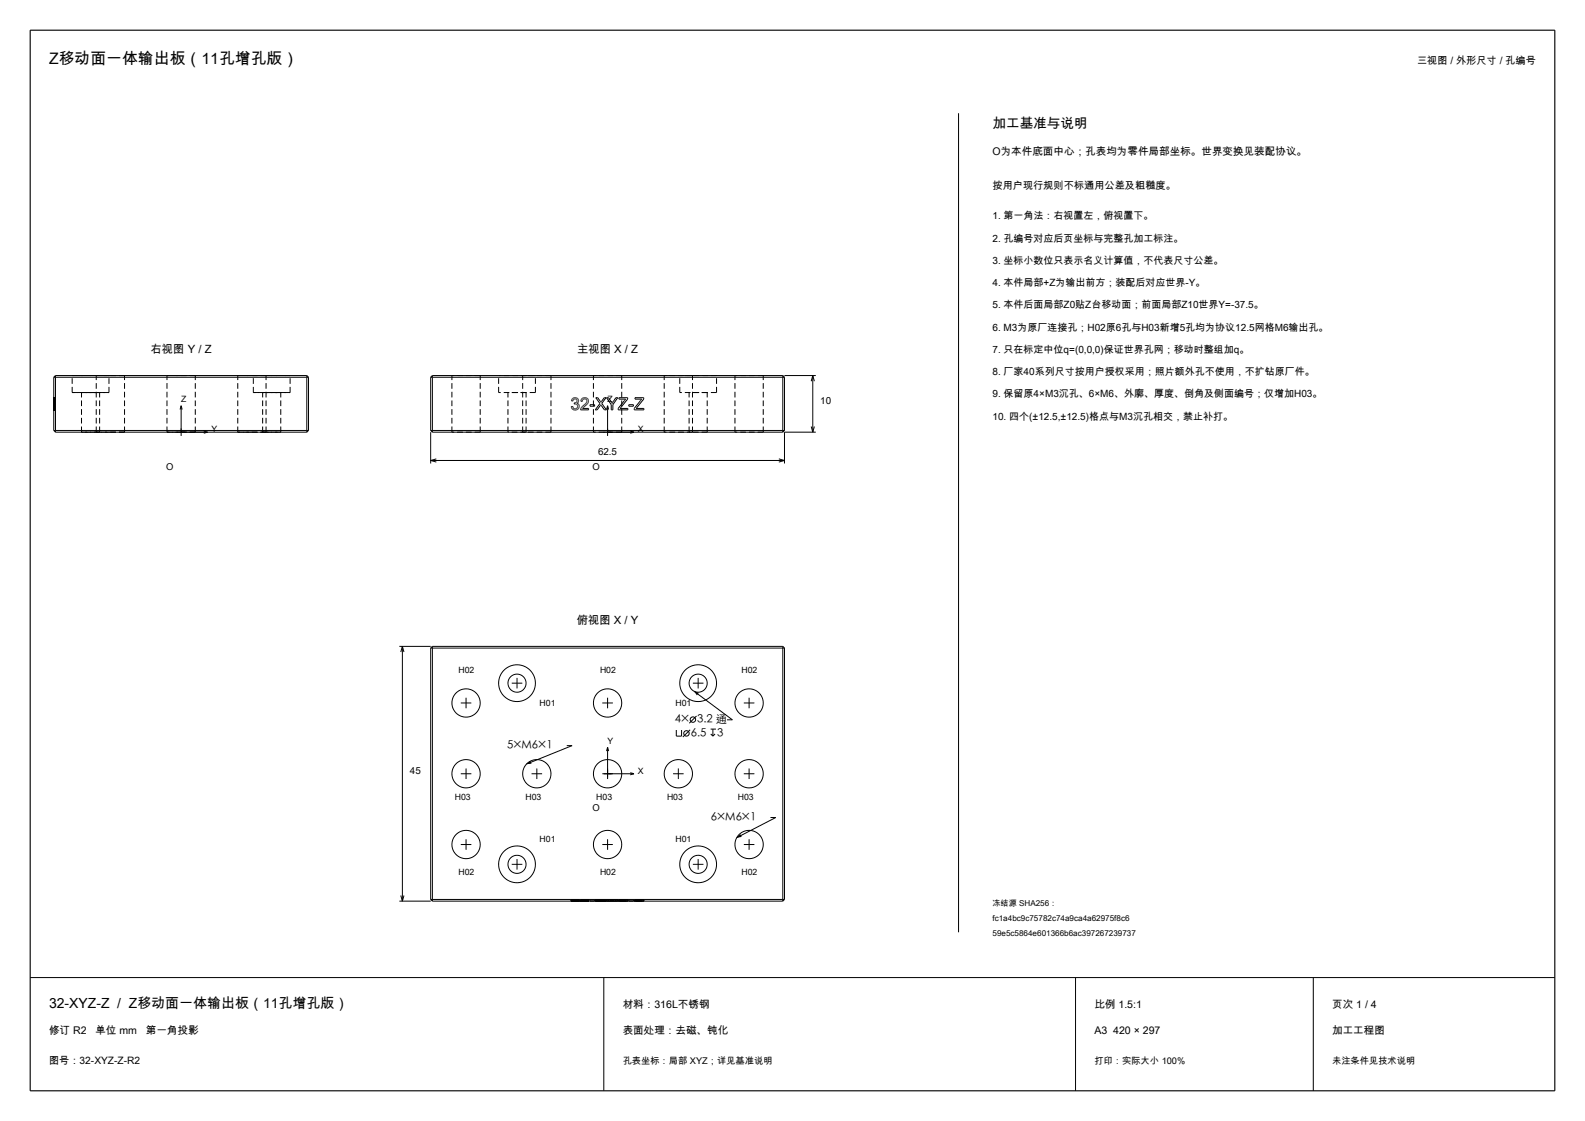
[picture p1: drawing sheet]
<svg xmlns="http://www.w3.org/2000/svg" width="420mm" height="297mm" viewBox="0 0 420 297" stroke-linecap="round" stroke-linejoin="round" font-family="sans-serif">
<path d="M8 8h404v281h-404z" fill="none" stroke="#000" stroke-width=".3"/>
<g fill="none" stroke="#000" stroke-width=".26">
<path d="M254 30v217M14.2 100h67.6M14.2 100v14.1M14.7 99.5h66.6M14.7 99.5l-.5 .5M14.7 99.5v15M81.3 99.5v15M81.3 99.5l.5 .5M81.8 100v14.1M114.1 100v14.1M114.1 100h93.8M114.6 99.5v15"/>
<path d="M114.6 99.5l-.5 .5M114.6 99.5h92.8M207.4 99.5v15M207.4 99.5l.5 .5M207.9 99.5h8.3M207.9 100v14.1M215.4 99.5v15M215.4 99.5l-.4 1.5M215.4 99.5l.4 1.5M14.2 114.1h67.6M14.2 114.1l.5 .4M14.7 114.5h66.6"/>
<path d="M48 107.5v8M48 107.5l-.3 1M48 107.5l.3 1M54 114.2l1 .3-1 .3M81.8 114.1l-.5 .4M114.1 114.5v8.3M114.1 114.1h93.8M114.1 114.1l.5 .4M114.6 114.5h92.8M151.4 108v-.3h.4l.2 .5M151.4 108l.1 .1M151.5 108.1h.1"/>
<path d="M151.5 105.9v.1M151.5 108.1v.1M151.5 105.9h.1M151.5 105.8v.1M151.5 108.2l.1 .1M151.6 108.3l.2 .2M151.6 105.8h-.1M151.6 105.7v.1M151.6 105.7h.1M151.7 105.7h-.1M151.7 105.6v.1M151.7 105.6h.1"/>
<path d="M151.8 108.5h.1M151.8 108.5l.2 .1M151.9 105.5l-.2 .1M151.9 105.5h.1M152 108.2h.1M152 105.8l-.2 .5-.4-.1 .1-.2M152 108.6h.1M152 105.8h.1M152.1 108.6h.1M152.1 105.4l-.2 .1M152.1 105.4h.1M152.1 105.7l-.1 .1"/>
<path d="M152.2 105.7h-.1M152.2 108.6l.2 .1M152.2 106.7h.1M152.2 106.7v.4h.5M152.2 105.4h-.1M152.2 105.4l.7 .1M152.2 105.4h.1M152.3 105.7h-.1M152.4 105.7h-.1M152.4 105.7h.2M152.5 108.6l-.1 .1M152.6 105.7h.1"/>
<path d="M152.7 105.7v.1M152.7 106.6l-.4 .1M152.7 106.6h.1M152.7 108.6h-.2M152.7 105.8h.1M152.7 107.1h.1M152.8 106.6h-.1M152.8 105.8l.1 .2M152.8 108.6h-.1M152.8 106.5v.1M152.8 107.1l.3 .5a.66 .66 0 0 1-.3 .6 .66 .66 0 0 1-.8 0M152.8 106.5h.1"/>
<path d="M152.9 106.4l-.1 .1M152.9 105.5h.1M152.9 106.4h.1M152.9 106v.1M152.9 106.3v.1M152.9 106.3h.1M152.9 106.1v.2M152.9 105.5l.3 .3M152.9 106.8l.5 .4 .1 .5M153 106.8h-.1M153.1 106.7l-.1 .1M153.1 106.7h.1"/>
<path d="M153.1 108.4l-.3 .2M153.2 108.4h-.1M153.2 105.8h.1M153.2 108.3v.1M153.2 105.8l.1 .2M153.3 108.3h-.1M153.3 106.5l-.2 .2M153.3 106.4v.1M153.3 106v.1M153.3 106.1v.3M153.4 107.9l-.1 .4M153.5 107.9h-.1"/>
<path d="M153.5 107.7v.2M153.5 107.7h.1M153.9 106.2v.1M154 108.2h-.1M154 106l-.1 .2M154 106h.1M154 105.9v.1M154 105.8v.1M154.1 105.8h-.1M154.1 105.7v.1M154.1 105.7h.1M154.2 105.7h-.1"/>
<path d="M154.3 105.6l-.1 .1M154.3 105.5v.1M154.4 105.5h-.1M154.4 105.9l-.1 .4h-.4M154.4 105.9h.1M154.5 105.4l-.1 .1M154.5 105.8l-.1 .1M154.6 105.8h-.1M154.6 105.4h-.1M154.6 105.4h.1M154.8 105.4h-.2M154.8 105.4h.5"/>
<path d="M154.8 105.4h.1M155.2 105.7l-.6 .1M155.2 105.7h.1M155.2 105.7l.2 .1M155.3 105.4h.1M155.4 105.4l.1 .1M155.4 105.8v.1M155.4 105.9l.1 .1M155.5 105.5h.1M155.5 106h.1M155.5 106l.1 .3M155.5 106.4l-1.5 1.8"/>
<path d="M155.6 106.3l-.1 .1M155.6 105.5h.1M155.6 105.5l.1 .1M155.7 105.6h.1M155.7 105.6l.1 .1M155.8 105.7h.1M155.8 105.7l.1 .2M155.9 106.7l-1.5 1.5h1.6v.4h-2.2l.1-.4M155.9 106.6v.1M155.9 105.9h.1M155.9 105.9v.1M155.9 106h.1"/>
<path d="M155.9 106.5v.1M155.9 106l.1 .1M155.9 106.4v.1M156 106.1v.1M156 106.3l-.1 .1M156 106.2v.1M156 106.3h.1M156.3 107.2h1.3v.4h-1.3zM157.9 105.4h.5l.8 1.2 .9-1.2h.5l-1.1 1.5 1.2 1.7h-.5l-1-1.4-1 1.4h-.5l1.3-1.7zM160.7 105.4h.5l1 1.5 1-1.5h.5l-1.3 1.8v1.4h-.4v-1.4zM161 107.5v8M161 107.5l-.3 1"/>
<path d="M161 107.5l.3 1M164 105.4h2.3v.3l-2 2.5h2.1v.4h-2.6v-.4l2-2.5h-1.8zM166.6 107.2h1.2v.4h-1.2zM167 114.2l1 .3-1 .3M168.3 105.4h2.3v.3l-2 2.5h2v.4h-2.5v-.4l2-2.5h-1.8zM207.9 114.1l-.5 .4M215 113l.4 1.5M215.8 113l-.4 1.5M216.2 114.5h-8.3v8.3M114.1 122h93.8M114.1 122l1.5 .4M115.6 121.6l-1.5 .4"/>
<path d="M206.4 121.6l1.5 .4M207.9 122l-1.5 .4M105.8 171.3h8.3M106.6 171.3v67.5M106.6 171.3l-.4 1.5M106.6 171.3l.4 1.5M114.1 171.7v66.6M114.1 171.7h93.8M114.6 171.3v67.5M114.6 171.3l-.5 .4M114.6 171.3h92.8M137 179.6v2.8"/>
<path d="M185 179.6v2.8M207.4 171.3v67.5M207.4 171.3l.5 .4M207.9 171.7v66.6M122.1 186.3h2.8M123.5 184.9v2.8M135.6 181h2.8M150.2 197.5h1.4l-12.1 4.9M159.6 186.3h2.8M161 184.9v2.8M161 198v8.4M161 198l-.3 1"/>
<path d="M161 198l.3 1M179.2 193.4v1.6h1.4v-1.6M182.9 193.4l-2 1.9M183.6 181h2.8M183.9 183.1l10.2 7.6h-1.4M184.6 189.7l-2 1.9M188.3 193.2h1.4M188.3 194.5l.6 .5M188.9 193.2v1.8M189.5 194.5l-.6 .5M197.1 186.3h2.8M198.5 184.9v2.8"/>
<path d="M122.1 205h2.8M123.5 203.6v2.8M140.8 205h2.9M142.2 203.6v2.8M159.6 205h8.4M167 204.7l1 .3M168 205l-1 .3M178.4 205h2.8M179.8 203.6v2.8M197.1 205h2.8M198.5 203.6v2.8M204.2 216.6h1.4l-10.4 5.3"/>
<path d="M105.8 238.8h8.3M106.2 237.2l.4 1.6M107 237.2l-.4 1.6M114.1 238.3l.5 .5M114.1 238.3h93.8M114.6 238.8h92.8M122.1 223.7h2.8M123.5 222.4v2.8M135.6 229h2.8M137 227.6v2.8M159.6 223.7h2.8M161 222.4v2.8"/>
<path d="M183.6 229h2.8M185 227.6v2.8M197.1 223.7h2.8M198.5 222.4v2.8M207.9 238.3l-.5 .5M8 259h404M160 259v30M285 259v30M348 259v30"/>
<circle cx="123.5" cy="186.3" r="3.8"/>
<circle cx="137" cy="181" r="2.4"/>
<circle cx="137" cy="181" r="4.9"/>
<circle cx="161" cy="186.3" r="3.7"/>
<circle cx="181.9" cy="194.3" r=".72"/>
<circle cx="183.6" cy="190.7" r=".72"/>
<circle cx="185" cy="181" r="4.9"/>
<circle cx="185" cy="181" r="2.4"/>
<circle cx="198.5" cy="186.3" r="3.7"/>
<circle cx="123.5" cy="205" r="3.8"/>
<circle cx="142.3" cy="205" r="3.8"/>
<circle cx="161" cy="205" r="3.7"/>
<circle cx="179.8" cy="205" r="3.7"/>
<circle cx="198.5" cy="205" r="3.7"/>
<circle cx="123.5" cy="223.8" r="3.8"/>
<circle cx="137" cy="229" r="2.4"/>
<circle cx="137" cy="229" r="4.9"/>
<circle cx="161" cy="223.8" r="3.7"/>
<circle cx="185" cy="229" r="4.9"/>
<circle cx="185" cy="229" r="2.4"/>
<circle cx="198.5" cy="223.8" r="3.7"/>
</g>
<g fill="none" stroke="#000" stroke-width=".26" stroke-dasharray="1.5 .8" stroke-linecap="butt">
<path d="M19.1 99.5h4.9M24 99.5h4.9M25.5 99.5h3.8M28.9 99.5h-9.8M29.3 99.5h3.7M33 99.5h-7.5M44.3 99.5h3.7M48 99.5h3.7M51.7 99.5h-7.4M63 99.5h3.8M66.8 99.5h3.7M67.1 99.5h4.9"/>
<path d="M70.5 99.5h-7.5M72 99.5h4.9M76.9 99.5h-9.8M127.3 99.5h-7.6M141.9 99.5h-9.8M146 99.5h-7.5M164.8 99.5h-7.6M183.5 99.5h-7.5M189.9 99.5h-9.8M202.3 99.5h-7.6M14.2 107.8v-.1M14.2 107.9v-.1"/>
<path d="M14.2 108v-.1M14.2 108.1v-.1M14.2 108.2v-.1M14.2 108.3v-.1M14.2 108.4v-.1M14.2 108.5v-.1M14.2 108.6v-.1M14.2 108.7v-.1M14.2 108.6v.1M14.2 108.5v.1M14.2 108.4v.1M14.2 108.3v.1"/>
<path d="M14.2 108.2v.1M14.2 108.1v.1M14.2 108v.1M14.2 107.9v.1M14.2 107.8v.1M14.2 107.7v.1M14.2 107.6v.1M14.2 107.5v.1M14.2 107.4v.1M14.2 107.3v.1M14.2 107.2v.1M14.2 107.1v.1"/>
<path d="M14.2 107v.1M14.2 106.9v.1M14.2 106.8v.1M14.2 106.7v.1M14.2 106.6v.1M14.2 106.5v.1M14.2 106.4v.1M14.2 106.3v.1M14.2 106.2v.1M14.2 106.1v.1M14.2 106v.1M14.2 105.9v.1"/>
<path d="M14.2 105.8v.1M14.2 105.7v.1M14.2 105.6v.1M14.2 105.5v.1M14.2 105.4v.1M14.2 105.5v-.1M14.2 105.6v-.1M14.2 105.7v-.1M14.2 105.8v-.1M14.2 105.9v-.1M14.2 106v-.1M14.2 106.1v-.1"/>
<path d="M14.2 106.2v-.1M14.2 106.3v-.1M14.2 106.4v-.1M14.2 106.5v-.1M14.2 106.6v-.1M14.2 106.7v-.1M14.2 107.1v-.4M14.2 107.1v-.1M14.2 107.2v-.1M14.2 107.3v-.1M14.2 107.4v-.1M14.2 107.5v-.1"/>
<path d="M14.2 107.6v-.1M14.2 107.7v-.1M14.2 107.2v.4M14.2 107.4v.2M14.2 106.8v-.1M14.2 106.9v-.1M14.2 107v-.1M14.2 108.2v.4M14.2 107.5v1.1M14.2 107.2v.2M14.2 108.6v-1.2M14.2 106.9v1.7"/>
<path d="M14.2 105.4v1.5M14.2 106.2v-.8M14.2 105.4v.8M14.2 106.9v-1.5M14.2 108.6v-1.7M14.2 107.2v1.4M14.2 105.4v1.8M14.2 106.3v-.9M14.2 106.5v-.2M14.2 106.8v-.2M14.2 106.7v.2M14.2 106.3v.2"/>
<path d="M14.2 105.4v.9M14.2 108v.2M14.2 105.7v2.3M14.2 105.4v.3M14.2 108.2v-2.1M14.2 108.6v-.4M14.2 107.7h.3M14.2 107.8h.3M14.2 107.9h.3M14.2 108h.3M14.2 108.1h.3M14.2 108.2h.3"/>
<path d="M14.2 108.3h.3M14.2 108.4h.3M14.2 108.5h.3M14.2 108.6h.3M14.2 108.7h.3M14.2 107.6h.3M14.2 107.5h.3M14.2 107.4h.3M14.2 107.3h.3M14.2 107.2h.3M14.2 107.1h.3M14.2 107h.3"/>
<path d="M14.2 106.9h.3M14.2 106.8h.3M14.2 106.7h.3M14.2 106.6h.3M14.2 106.5h.3M14.2 106.4h.3M14.2 106.3h.3M14.2 106.2h.3M14.2 106.1h.3M14.2 106h.3M14.2 105.9h.3M14.2 105.8h.3"/>
<path d="M14.2 105.7h.3M14.2 105.6h.3M14.2 105.5h.3M14.2 105.4h.3M14.5 107.7v.1M14.5 107.8v.1M14.5 107.9v.1M14.5 108v.1M14.5 108.1v.1M14.5 108.2v.1M14.5 108.3v.1M14.5 108.4v.1"/>
<path d="M14.5 108.5v.1M14.5 108.6v.1M14.5 108.7v-.1M14.5 108.6v-.1M14.5 108.5v-.1M14.5 108.4v-.1M14.5 108.3v-.1M14.5 108.2v-.1M14.5 108.1v-.1M14.5 108v-.1M14.5 107.9v-.1M14.5 107.8v-.1"/>
<path d="M14.5 107.7v-.1M14.5 107.6v-.1M14.5 107.5v-.1M14.5 107.4v-.1M14.5 107.3v-.1M14.5 107.2v-.1M14.5 107.1v-.1M14.5 107v-.1M14.5 106.9v-.1M14.5 106.8v-.1M14.5 106.7v-.1M14.5 106.6v-.1"/>
<path d="M14.5 106.5v-.1M14.5 106.4v-.1M14.5 106.3v-.1M14.5 106.2v-.1M14.5 106.1v-.1M14.5 106v-.1M14.5 105.9v-.1M14.5 105.8v-.1M14.5 105.7v-.1M14.5 105.6v-.1M14.5 105.5v-.1M14.5 105.4v.1"/>
<path d="M14.5 105.5v.1M14.5 105.6v.1M14.5 105.7v.1M14.5 105.8v.1M14.5 105.9v.1M14.5 106v.1M14.5 106.1v.1M14.5 106.2v.1M14.5 106.3v.1M14.5 106.4v.1M14.5 106.5v.1M14.5 106.6v.1"/>
<path d="M14.5 106.7v.4M14.5 107v.1M14.5 107.1v.1M14.5 107.2v.1M14.5 107.3v.1M14.5 107.4v.1M14.5 107.5v.1M14.5 107.6v.1M14.5 107.6v-.4M14.5 107.6v-.2M14.5 106.7v.1M14.5 106.8v.1"/>
<path d="M14.5 106.9v.1M14.5 108.6v-.4M14.5 108.6v-1.1M14.5 107.4v-.2M14.5 107.4v1.2M14.5 108.6v-1.7M14.5 106.9v-1.5M14.5 105.4v.8M14.5 106.2v-.8M14.5 105.4v1.5M14.5 106.9v1.7M14.5 108.6v-1.4"/>
<path d="M14.5 107.2v-1.8M14.5 105.4v.9M14.5 106.3v.2M14.5 106.6v.2M14.5 106.9v-.2M14.5 106.5v-.2M14.5 106.3v-.9M14.5 108.2v-.2M14.5 108v-2.3M14.5 105.7v-.3M14.5 106.1v2.1M14.5 108.2v.4"/>
<path d="M19.1 104h4.9M19.1 104v-4.5M21.6 114.5h2.4M21.6 104h2.4M21.6 114.5v-10.5M24 114.5h2.4M24 104h2.4M24 104h4.9M25.5 114.5h3.8M25.5 114.5v-15M26.4 114.5h-4.8M26.4 104h-4.8"/>
<path d="M26.4 114.5v-10.5M28.9 104h-9.8M28.9 104v-4.5M29.3 114.5h3.7M33 114.5h-7.5M33 114.5v-15M44.3 114.5h3.7M44.3 114.5v-15M48 114.5h3.7M51.7 114.5h-7.4M51.7 114.5v-15M63 114.5h3.8"/>
<path d="M63 114.5v-15M66.8 114.5h3.7M67.1 104h4.9M67.1 104v-4.5M69.6 114.5h2.4M69.6 104h2.4M69.6 114.5v-10.5M70.5 114.5h-7.5M70.5 114.5v-15M72 114.5h2.4M72 104h2.4M72 104h4.9"/>
<path d="M74.4 114.5h-4.8M74.4 104h-4.8M74.4 114.5v-10.5M76.9 104h-9.8M76.9 104v-4.5M119.7 114.5v-15M127.3 114.5h-7.6M127.3 114.5v-15M132.1 104v-4.5M134.6 114.5v-10.5M138.5 114.5v-15M139.4 114.5h-4.8"/>
<path d="M139.4 104h-4.8M139.4 114.5v-10.5M141.9 104v-4.5M141.9 104h-9.8M146 114.5h-7.5M146 114.5v-15M152 108.2v-.1M157.2 114.5v-15M164.8 114.5h-7.6M164.8 114.5v-15M176 114.5v-15M180.1 104v-4.5"/>
<path d="M182.6 114.5v-10.5M183.5 114.5h-7.5M183.5 114.5v-15M187.4 114.5h-4.8M187.4 104h-4.8M187.4 114.5v-10.5M189.9 104v-4.5M189.9 104h-9.8M194.7 114.5v-15M202.3 114.5h-7.6M202.3 114.5v-15M151.4 238.8h.4"/>
<path d="M151.4 238.8v-.3M151.4 238.5h.4M151.4 238.8h.1M151.4 238.5h.1M151.5 238.8h-.1M151.5 238.8v-.3M151.5 238.5h-.1M151.5 238.8h.1M151.5 238.5h.1M151.6 238.8v-.3M151.6 238.5h-.1M151.6 238.8h-.1"/>
<path d="M151.6 238.8h.1M151.6 238.5h.1M151.7 238.8v-.3M151.7 238.5h-.1M151.7 238.8h-.1M151.7 238.5h.1M151.7 238.8h.1M151.8 238.8h-.1M151.8 238.8v-.3M151.8 238.5h-.4M151.8 238.5h-.1M151.8 238.8h-.4"/>
<path d="M151.8 238.8h.1M151.8 238.5h.1M151.9 238.8h-.1M151.9 238.8v-.3M151.9 238.5h-.1M151.9 238.8h.1M151.9 238.5h.1M152 238.8v-.3M152 238.5h-.1M152 238.8h-.1M152 238.5h.1M152 238.8h.1"/>
<path d="M152.1 238.8h-.1M152.1 238.8v-.3M152.1 238.5h-.1M152.1 238.8h.1M152.1 238.5h.1M152.2 238.8v-.3M152.2 238.5h-.1M152.2 238.8h-.1M152.2 238.8h.1M152.2 238.5h.1M152.3 238.8v-.3M152.3 238.5h-.1"/>
<path d="M152.3 238.8h-.1M152.3 238.8h.1M152.3 238.5h.1M152.4 238.8h-.1M152.4 238.8v-.3M152.4 238.8h.1M152.4 238.5h-.1M152.4 238.5h.1M152.5 238.8v-.3M152.5 238.5h-.1M152.5 238.8h-.1M152.5 238.5h.1"/>
<path d="M152.5 238.8h.1M152.6 238.8h-.1M152.6 238.8v-.3M152.6 238.5h-.1M152.6 238.8h.1M152.6 238.5h.1M152.7 238.8h-.1M152.7 238.8v-.3M152.7 238.5h-.1M152.7 238.8h.1M152.7 238.5h.1M152.8 238.8v-.3"/>
<path d="M152.8 238.5h-.1M152.8 238.8h-.1M152.8 238.8h.1M152.8 238.5h.1M152.9 238.8v-.3M152.9 238.5h-.1M152.9 238.8h-.1M152.9 238.8h.1M152.9 238.5h.1M153 238.8v-.3M153 238.5h-.1M153 238.8h-.1"/>
<path d="M153 238.5h.1M153 238.8h.1M153.1 238.8v-.3M153.1 238.5h-.1M153.1 238.8h-.1M153.1 238.5h.1M153.1 238.8h.1M153.2 238.8h-.1M153.2 238.8v-.3M153.2 238.5h-.1M153.2 238.5h.1M153.2 238.8h.1"/>
<path d="M153.3 238.8h-.1M153.3 238.8v-.3M153.3 238.5h-.1M153.3 238.8h.1M153.3 238.5h.1M153.4 238.8v-.3M153.4 238.5h-.1M153.4 238.8h-.1M153.4 238.5h.1M153.4 238.8h.1M153.5 238.8h-.1M153.5 238.8v-.3"/>
<path d="M153.5 238.5h-.1M153.8 238.8v-.3M153.8 238.5h2.2M153.8 238.8h.1M153.9 238.8v-.3M153.9 238.5h-.1M153.9 238.5h.4M153.9 238.8h.1M154 238.8v-.3M154 238.5h-.1M154 238.8h.1M154.1 238.8v-.3"/>
<path d="M154.1 238.5h-.1M154.1 238.8h.1M154.2 238.8v-.3M154.2 238.5h-.1M154.2 238.8h.1M154.3 238.8v-.3M154.3 238.5h-.1M154.3 238.8h.1M154.3 238.8h-.4M154.3 238.5h.1M154.4 238.8v-.3M154.4 238.5h-.1"/>
<path d="M154.4 238.8h-.1M154.4 238.8h1.6M154.4 238.8h.1M154.4 238.5h.1M154.5 238.8v-.3M154.5 238.5h-.1M154.5 238.8h-.1M154.5 238.8h.2M154.5 238.5h.1M154.5 238.8h.1M154.6 238.8h-.1M154.6 238.8v-.3"/>
<path d="M154.6 238.5h-.1M154.6 238.5h.1M154.6 238.8h.1M154.7 238.8h.1M154.7 238.5h-.2M154.7 238.8v-.3M154.7 238.5h-.1M154.7 238.8h-.1M154.7 238.5h.1M154.8 238.8h.1M154.8 238.8v-.3M154.8 238.5h-.1"/>
<path d="M154.8 238.8h-.1M154.8 238.5h.1M154.8 238.5h.2M154.9 238.8h-.1M154.9 238.8v-.3M154.9 238.8h.1M154.9 238.5h-.1M154.9 238.5h.1M155 238.8v-.3M155 238.5h-.1M155 238.8h.1M155 238.8h-.2"/>
<path d="M155 238.5h.2M155 238.8h-.1M155 238.5h.1M155.1 238.8v-.3M155.1 238.5h-.1M155.1 238.8h-.1M155.1 238.8h.1M155.1 238.5h.1M155.2 238.8v-.3M155.2 238.5h-.1M155.2 238.8h.1M155.2 238.8h-.1"/>
<path d="M155.2 238.8h-.2M155.2 238.5h.2M155.2 238.5h.1M155.3 238.8v-.3M155.3 238.5h-.1M155.3 238.8h-.1M155.3 238.8h.1M155.3 238.5h.1M155.4 238.8v-.3M155.4 238.5h-.1M155.4 238.8h-.2M155.4 238.8h-.1"/>
<path d="M155.4 238.8h.1M155.4 238.5h.1M155.5 238.8h-.1M155.5 238.8v-.3M155.5 238.5h-.1M155.5 238.5h.1M155.5 238.8h.1M155.6 238.8v-.3M155.6 238.5h-.1M155.6 238.8h-.1M155.6 238.5h.1M155.6 238.8h.1"/>
<path d="M155.7 238.8v-.3M155.7 238.5h-.1M155.7 238.8h-.1M155.7 238.8h.1M155.7 238.5h.1M155.8 238.8v-.3M155.8 238.5h-.1M155.8 238.8h-.1M155.8 238.8h.1M155.8 238.5h.1M155.9 238.8v-.3M155.9 238.5h-.1"/>
<path d="M155.9 238.8h-.1M155.9 238.8h.1M155.9 238.5h.1M156 238.8v-.3M156 238.5h-.1M156 238.8h-.1M156 238.8h-2.2M156 238.5h-1.6M156.3 238.8v-.3M156.3 238.5h1.3M157.6 238.8h-1.3M157.6 238.8v-.3"/>
<path d="M157.7 238.8h1.3M157.7 238.8v-.3M157.7 238.5h.5M157.9 238.8h.5M157.9 238.8v-.3M157.9 238.5h1.1M158.2 238.8h-.5M158.2 238.8v-.3M158.2 238.5h.8M158.4 238.8h.6M158.4 238.8v-.3M158.4 238.5h-.5"/>
<path d="M159 238.8h.1M159 238.5h-.6M159 238.8h-1.1M159 238.8v-.3M159 238.5h-1.3M159 238.8h-.8M159 238.5h.1M159.1 238.8v-.3M159.1 238.5h-.1M159.1 238.8h-.1M159.1 238.5h.1M159.1 238.8h.1"/>
<path d="M159.2 238.8v-.3M159.2 238.5h-.1M159.2 238.8h-.1M159.2 238.5h.1M159.2 238.8h.1M159.3 238.8h-.1M159.3 238.8v-.3M159.3 238.5h-.1M159.3 238.5h.9M159.3 238.8h.1M159.4 238.8h.1M159.4 238.8v-.3"/>
<path d="M159.4 238.5h-.1M159.5 238.8h1.2M159.5 238.8v-.3M159.5 238.5h1.1M159.5 238.8h.6M159.5 238.5h-.1M160.1 238.8h.5M160.1 238.8v-.3M160.1 238.5h-.6M160.2 238.8h-.9M160.2 238.8v-.3M160.2 238.5h.5"/>
<path d="M160.6 238.8h-1.1M160.6 238.8v-.3M160.6 238.5h-.5M160.7 238.8h-.5M160.7 238.8v-.3M160.7 238.5h-1.2M160.7 238.8h.5M160.7 238.5h1.3M161.2 238.8h.7M161.2 238.8v-.3M161.2 238.5h-.5M161.9 238.8h.1"/>
<path d="M161.9 238.8v-.3M161.9 238.5h-.7M162 238.8h.1M162 238.8v-.3M162 238.5h-.1M162 238.8h-1.3M162 238.5h.4M162.1 238.8v-.3M162.1 238.5h-.1M162.1 238.8h.1M162.2 238.8h.1M162.2 238.8v-.3"/>
<path d="M162.2 238.5h-.1M162.3 238.8h.1M162.3 238.8v-.3M162.3 238.5h-.1M162.4 238.8h.1M162.4 238.8v-.3M162.4 238.5h-.1M162.4 238.8h-.4M162.4 238.5h1.3M162.5 238.8h.1M162.5 238.8v-.3M162.5 238.5h-.1"/>
<path d="M162.6 238.8h.6M162.6 238.5h-.1M163.2 238.8h.5M163.2 238.8v-.3M163.2 238.5h-.6M163.7 238.8h-1.3M163.7 238.8v-.3M163.7 238.5h-.5M163.8 238.8h1.7M163.8 238.8v-.3M163.8 238.5h2.6M164 238.8h2.3"/>
<path d="M164 238.8v-.3M164 238.5h1.8M164.3 238.8h2.1M164.3 238.8v-.3M164.3 238.5h.2M164.5 238.8h-.2M164.5 238.8v-.3M164.5 238.5h1.8M165.5 238.8h.1M165.5 238.8v-.3M165.5 238.5h-1.7M165.6 238.8v-.3"/>
<path d="M165.6 238.5h-.1M165.6 238.8h.1M165.7 238.8h.1M165.7 238.8v-.3M165.7 238.5h-.1M165.8 238.8h-1.8M165.8 238.8v-.3M165.8 238.5h-.1M166.3 238.8h-1.8M166.3 238.8v-.3M166.3 238.5h-2.3M166.4 238.8h-2.6"/>
<path d="M166.4 238.8v-.3M166.4 238.5h-2.1M166.6 238.8v-.3M166.6 238.5h1.2M167.8 238.8h-1.2M167.8 238.8v-.3M168.1 238.8h1.6M168.1 238.8v-.3M168.1 238.5h2.5M168.3 238.8h2.3M168.3 238.8v-.3M168.3 238.5h1.8"/>
<path d="M168.6 238.8h2M168.6 238.8v-.3M168.6 238.5h.2M168.8 238.8h-.2M168.8 238.8v-.3M168.8 238.5h1.8M169.7 238.8h.1M169.7 238.8v-.3M169.7 238.5h-1.6M169.8 238.8h.1M169.8 238.8v-.3M169.8 238.5h-.1"/>
<path d="M169.9 238.8h.1M169.9 238.8v-.3M169.9 238.5h-.1M170 238.8h.1M170 238.8v-.3M170 238.5h-.1M170.1 238.8h-1.8M170.1 238.8v-.3M170.1 238.5h-.1M170.6 238.8h-1.8M170.6 238.8v-.3M170.6 238.5h-2.3"/>
<path d="M170.6 238.8h-2.5M170.6 238.5h-2"/>
</g>
<path d="M183.9 183.1l1.3 .5-.5 .6zM139.5 202.4l1-.8 .4 .7zM196.1 221l.4 .7-1.3 .2z" fill="#000"/>
<text font-size="4.2" x="13" y="17">Z移动面一体输出板（11孔增孔版）</text>
<text font-size="3.7" x="13" y="267">32-XYZ-Z / Z移动面一体输出板（11孔增孔版）</text>
<text font-size="3.6" x="263" y="34">加工基准与说明</text>
<g font-size="3">
<text x="39.9" y="93.5">右视图 Y / Z</text>
<text x="152.9" y="93.5">主视图 X / Z</text>
<text x="152.8" y="165.2">俯视图 X / Y</text>
<text x="178.9" y="191.6">4×</text>
<text x="184.8" y="191.6">3.2 通</text>
<text x="183.1" y="195.3">6.5</text>
<text x="190.1" y="195.3">3</text>
<text x="134.4" y="198.4">5×M6×1</text>
<text x="188.4" y="217.5">6×M6×1</text>
</g>
<g font-size="2.8">
<text x="263" y="41">O为本件底面中心；孔表均为零件局部坐标。世界变换见装配协议。</text>
<text x="165" y="267">材料：316L不锈钢</text>
<text x="290" y="267">比例 1.5:1</text>
<text x="353" y="267">页次 1 / 4</text>
<text x="13" y="274">修订 R2</text>
<text x="25.3" y="274">单位 mm</text>
<text x="38.6" y="274">第一角投影</text>
<text x="165" y="274">表面处理：去磁、钝化</text>
<text x="290" y="274">A3 420 × 297</text>
<text x="353" y="274">加工工程图</text>
</g>
<g font-size="2.7">
<text x="375.5" y="17">三视图 / 外形尺寸 / 孔编号</text>
<text x="263" y="50.1">按用户现行规则不标通用公差及粗糙度。</text>
<text x="13" y="282">图号：32-XYZ-Z-R2</text>
</g>
<g font-size="2.6">
<text x="263" y="58.1">1. 第一角法：右视置左，俯视置下。</text>
<text x="263" y="64">2. 孔编号对应后页坐标与完整孔加工标注。</text>
<text x="263" y="69.9">3. 坐标小数位只表示名义计算值，不代表尺寸公差。</text>
<text x="263" y="75.8">4. 本件局部+Z为输出前方；装配后对应世界-Y。</text>
<text x="263" y="81.7">5. 本件后面局部Z0贴Z台移动面；前面局部Z10世界Y=-37.5。</text>
<text x="263" y="87.6">6. M3为原厂连接孔；H02原6孔与H03新增5孔均为协议12.5网格M6输出孔。</text>
<text x="263" y="93.5">7. 只在标定中位q=(0,0,0)保证世界孔网；移动时整组加q。</text>
<text x="263" y="99.4">8. 厂家40系列尺寸按用户授权采用；照片额外孔不使用，不扩钻原厂件。</text>
<text x="217.4" y="107">10</text>
<text x="263" y="105.3">9. 保留原4×M3沉孔、6×M6、外廓、厚度、倒角及侧面编号；仅增加H03。</text>
<text x="263" y="111.2">10. 四个(±12.5,±12.5)格点与M3沉孔相交，禁止补打。</text>
<text x="158.5" y="120.6">62.5</text>
<text x="108.6" y="205">45</text>
</g>
<g font-size="2.5">
<text x="44" y="124.5">O</text>
<text x="157" y="124.5">O</text>
<text x="157" y="215">O</text>
<text x="165" y="282">孔表坐标：局部 XYZ；详见基准说明</text>
<text x="290" y="282">打印：实际大小 100%</text>
<text x="353" y="282">未注条件见技术说明</text>
</g>
<g font-size="2.3">
<text x="48" y="106.5">Z</text>
<text x="161" y="106.5">Z</text>
<text x="56" y="114.5">Y</text>
<text x="169" y="114.5">X</text>
<text x="121.5" y="178.2">H02</text>
<text x="159" y="178.2">H02</text>
<text x="196.5" y="178.2">H02</text>
<text x="143" y="187">H01</text>
<text x="179" y="187">H01</text>
<text x="161" y="197">Y</text>
<text x="169" y="205">X</text>
<text x="120.5" y="212">H03</text>
<text x="139.2" y="212">H03</text>
<text x="158" y="212">H03</text>
<text x="176.7" y="212">H03</text>
<text x="195.5" y="212">H03</text>
<text x="143" y="223">H01</text>
<text x="179" y="223">H01</text>
<text x="121.5" y="231.8">H02</text>
<text x="159" y="231.8">H02</text>
<text x="196.5" y="231.8">H02</text>
</g>
<g font-size="2.1">
<text x="263" y="240">冻结源 SHA256：</text>
<text x="263" y="244">fc1a4bc9c75782c74a9ca4a62975f8c6</text>
<text x="263" y="248">59e5c5864e601366b6ac397267239737</text>
</g>
</svg>
